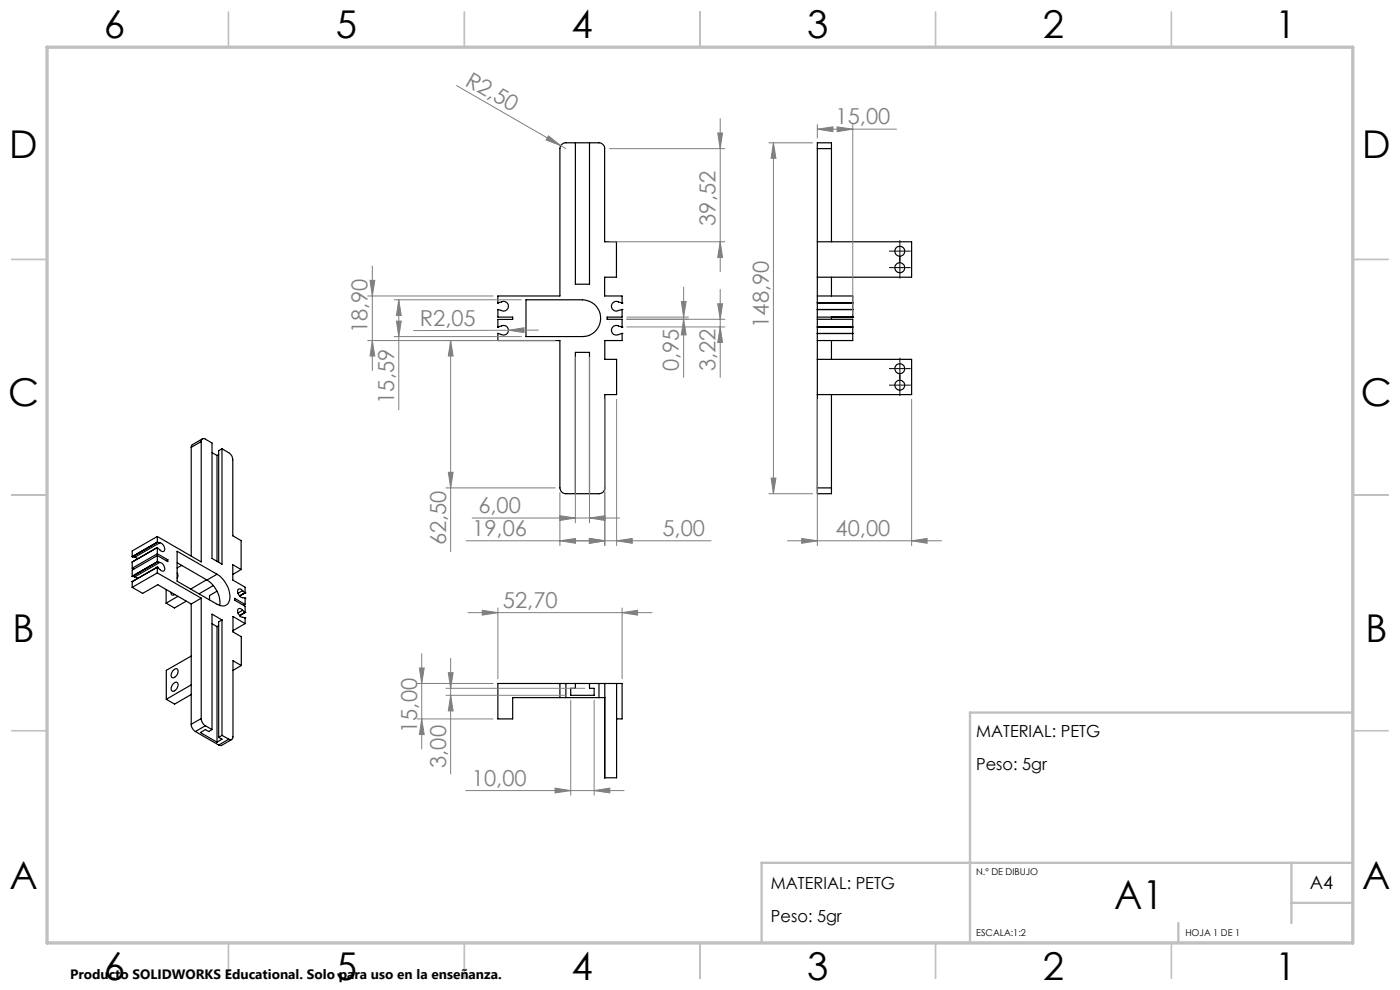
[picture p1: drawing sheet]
<svg xmlns="http://www.w3.org/2000/svg" width="297mm" height="210mm" viewBox="0 0 297 210" stroke-linecap="round" stroke-linejoin="round" font-family="sans-serif">
<g fill="none" stroke="#000" stroke-width=".25">
<path d="M122.1 30.3v30h3v-30M173.4 31.5v-1.2h3v1.2M173.4 31.5v32.7M173.4 31.5h3M176.4 31.5v19.8M173.4 51.3h20v7.5h-20M176.4 58.8v4M105.6 64.3v-1.5h13.2v-31.3a1.26 1.26 0 0 1 1.3-1.2h6.9a1.21 1.21 0 0 1 1.3 1.2v19.8h2.5v7.5h-2.5v4h3.7l-.1 1.5M105.6 70.8v1.4h13.2v31.3a1.26 1.26 0 0 0 1.3 1.2h7a1.21 1.21 0 0 0 1.2-1.2v-19.8h2.5v-7.5h-2.5v-4h3.7v-1.4M105.6 70.7v.1M105.6 69.3v.1M105.6 65.6v.1"/>
<path d="M105.6 65.7v1.6h3.2v.5h-3.2v1.5M105.6 70.7h.1M105.6 69.4h.1M105.6 64.3h.1M105.6 65.6h.1M105.7 69.4a1.39 1.39 0 0 1 2.1 .3 1.11 1.11 0 0 1-.5 1.3 1.11 1.11 0 0 1-1.3-.2l-.3-.1M105.7 64.3l.3-.2a1.12 1.12 0 0 1 1.4 0 1.12 1.12 0 0 1 .4 1.2 1.2 1.2 0 0 1-1.8 .4l-.3-.1M111.6 63.6h11.9a3.9 3.9 0 0 1 3.9 3.9 3.9 3.9 0 0 1-3.8 3.9h-12zM131.9 64.3l-.7-.2a1.02 1.02 0 0 0-1.5 .9 1.02 1.02 0 0 0 1.5 .9l.7-.3M131.9 65.6h.1M131.9 65.6l.1 .1M131.9 69.4h.1"/>
<path d="M131.9 69.4a1.45 1.45 0 0 0-2 .1 1.08 1.08 0 0 0 .2 1.4 1.08 1.08 0 0 0 1.4 0l.4-.2M131.9 70.7h.1M131.9 70.7l.1 .1M131.9 64.3h.1M132 69.3l-.1 .1M132 65.7v1.6h-3.2v.4h3.2v1.6M173.4 64.2v.1M173.4 70.7v.1M173.4 69.3v.1M173.4 64.3v1.3M173.4 69.4v1.3M173.4 62.8h7.5v1.4"/>
<path d="M173.4 67.3h7.5M173.4 67.7h7.5v1.6M173.4 76.2h20v7.5h-20M173.4 70.7h7.5M173.4 69.3h7.5M173.4 64.3h7.5M173.4 65.6h7.5M173.4 65.6v3.7M173.4 70.8v32.7M173.4 64.2h7.5M176.4 67.3v.4M176.4 72.2v4"/>
<path d="M180.9 64.2v.1M180.9 70.7v.1M180.9 69.3v.1M180.9 64.3v1.3M180.9 69.4v1.3M180.9 67.3h.1M180.9 70.8v1.4h-7.5M180.9 65.6v1.7M40.6 94.9v23.1M42.7 93.7a.53 .53 0 0 1 .2-.6 .53 .53 0 0 1 .7 .1l1.4 .8v24.5l2.1 1.2v-24.5M42.7 93.7v25.5l-9.3-5.4M42.7 93.7l-2.1 1.2"/>
<path d="M42.9 93.1l-2.2 1.3-.1 .5M45 96l1 .6M46 96.6v22.5M46.4 96.4l-.4 .2M47.1 95.2l1.4 .8a1.79 1.79 0 0 1 .9 1.5v16.2l1.8 1v6.1M47.1 95.2l-.7 .4v23.7M176.4 83.7v19.8M28 118.1h.1M28 119.2v1.3M28.1 118.1h.1M28.1 118.1l.5 .1M28.6 118.2l.6 .3"/>
<path d="M33.4 119.2l.5 .1M33.4 119.2h.1M33.4 116.1v.1M33.4 115l.5 .1M33.4 115h.1M33.4 116.1l-5.4 3.1M33.4 113.8v1.2M33.4 116.1v1.4M33.4 117.9v1.3M33.4 117.9l2.2 1.2v-.4M33.4 117.5l2.2 1.2M33.4 113.8l-5.4 3.1v1.2"/>
<path d="M33.4 117.9l-5.4 3v1.3M33.4 119.2l-5.4 3M33.4 116.2l-5.4 3M33.4 117.5l-5.4 3M33.4 115l-5.4 3.1M33.4 115l-5.3 3.1M33.9 119.3a1.23 1.23 0 0 1 .8 1.8l-.7-.1-.6-.7M33.9 115.1a1.23 1.23 0 0 1 .8 1.9l-.7-.2-.6-.6M33.9 119.3l-5.3 3.1M33.9 115.1l-5.3 3.1M35.6 118.7l-.4 .2M37.6 116.9l8.4 4.9a5.5 5.5 0 0 1 2.6 5.8 1.59 1.59 0 0 1-2.5 .6l-8.5-4.9z"/>
<path d="M37.6 119.4l6.3 3.6M38.6 119.9l-1 .6M122.1 104.7v-30h3v30M173.4 103.5v1.2h3v-1.2M173.4 103.5h3M28 122.2l.1 .1M28 123.4v1.2M28 124.6l2.3 1.3 3.2-1.9 7.1 4.1M28 120.5l.4 .2M28.1 122.3h.1M28.1 122.3l.5 .1M28.6 122.4l.6 .3"/>
<path d="M33.4 120.3h.1M33.4 120.3l-5.4 3.1M33.4 121.5l9.3 5.4M33.4 120.3v1.2M33.4 121.5l-5.4 3.1M35.2 125.1v2.8M36.3 125.7a.48 .48 0 0 0 .2 .5 .48 .48 0 0 0 .6-.1M37.6 121.6l.1 .4-.1 .7M37.7 126.5l-2.5 1.4M39.5 127.5l-2.5 1.5-1.8-1.1M40.6 128.1v25.5M40.6 139.2l-5.3 3v6.1"/>
<path d="M42.7 126.9v25.5M42.7 126.9l-2.1 1.2M43.9 123l-3.4 1.9M43.9 123a5.8 5.8 0 0 1 2.7 5.4M45 132.3l1 .6M45.3 124.2l-3.1 1.8M46 132.9v24.5M46 121.8l-2.1 1.2M46 125.4l-1.6 .9v.9M46.4 132.7l-.4 .2M47.1 131.5v24.5M47.1 131.5l-2.1-1.2v24.5"/>
<path d="M47.1 131.5l-.7 .4v24.5M51.2 120.8l-1.8-1v3.2l2.6 1.6v1.2M51.2 120.8l-1.8 1M51.5 125.3l.5 .5M51.5 125.3a.56 .56 0 0 0-.8-.4 .56 .56 0 0 0-.3 .8 1.5 1.5 0 0 0 1.6 1.2M51.5 129.5l.5 .4M51.5 129.5a.56 .56 0 0 0-.8-.4 .56 .56 0 0 0-.3 .8 1.5 1.5 0 0 0 1.6 1.1M51.5 129.5l-1 .5M51.5 125.3l-1 .6M52 125.8h.1M52 126.9h.1M52 126.9v1.3"/>
<path d="M52 129.9h.1M52 131h.1M52 131v1.3M52 129.9l-1.2 .7M52 125.8l-1.2 .6M52 128.2l-2.2-1.3v.4l2.2 1.3v1.3M52 132.3l-2.6-1.5v3.2l1.8 1.1v6.1M52 132.3l-2.6 1.5M52 128.2l-.4 .2M36.6 142.3l.2-.1a.55 .55 0 0 1 .8-.3 .55 .55 0 0 1 .1 .9 1.07 1.07 0 0 1-1.3 .9l-.1-.5zM36.6 145.2l.2-.2a.55 .55 0 0 1 .8-.2 .55 .55 0 0 1 .1 .8 1.07 1.07 0 0 1-1.3 .9l-.1-.5zM40.6 153.6a1.91 1.91 0 0 0 .9 1.6"/>
<path d="M40.6 147.3l-3.6 2.1-1.7-1.1M40.6 145.3l-5.3 3M41.5 155.2l4.9 2.8M42.7 152.4a1.92 1.92 0 0 0 .9 1.5M42.7 152.4l-2.1 1.2M43.6 153.9l1.4 .9M43.6 153.9l-2.1 1.3M45 154.8l-.7 .4-.7-.4-1.1 .6 3.5 2M46.4 156.4l.7 .4-1.1 .6M47.1 156l1.4 .8M47.1 156l-.7 .4M48.5 156.8l-2.1 1.2"/>
<path d="M49.1 156.9l-2.1 1.2-.6-.1M51.2 141.2l-1.8-1v16.1a.54 .54 0 0 1-.2 .6 .54 .54 0 0 1-.7-.1M51.2 141.2l-1.8 1M118.8 145h1.3M118.8 148h1.3M118.8 145v3M118.8 145h-13.2v7.5h3.2v-4.5h10M120.1 145v3M120.1 145h7M120.1 148h7M122.1 145v1h-1v1.5h4.9v-1.5h-.9v-1M127.1 145h1.2"/>
<path d="M127.1 148h1.2M127.1 145v3M128.3 145v20h2.5v-20M128.3 145h3.7v7.5h-1.2"/>
<circle cx="190.9" cy="53.3" r="1.06"/>
<circle cx="190.9" cy="56.8" r="1.06"/>
<circle cx="190.9" cy="78.2" r="1.06"/>
<circle cx="190.9" cy="81.7" r="1.05"/>
</g>
<path d="M107.9 70.1l3.3-.6v1zM107.9 70.1h-20.2M114.2 70l-6.3 .1" fill="none" stroke="#808080" stroke-width=".21"/>
<g fill="none" stroke="#c0c0c0" stroke-width=".35">
<path d="M48.5 2.5v7.5M98.5 2.5v7.5M148.5 2.5v7.5M198.5 2.5v7.5M248.5 2.5v7.5M2.5 55h7.5M287 55h7.5M2.5 105h7.5M287 105h7.5M2.5 155h7.5M287 155h7.5M48.5 200v7.5"/>
<path d="M98.5 200v7.5M148.5 200v7.5M198.5 200v7.5M248.5 200v7.5"/>
</g>
<path d="M287 151.2h-81.2v48.8M250 195.8v4.2M274 183v12.8M274 191.5h13M287 183h-125.4v17" fill="none" stroke="#c0c0c0" stroke-width=".5"/>
<path d="M10 10h277v190h-277z" fill="none" stroke="#c0c0c0" stroke-width=".7"/>
<path d="M107.9 70.1l3.3-.6v1z" fill="#808080"/>
<path d="M79 56.4v22.2M78 72.2h26.6M78 62.8h26.6M79 72.2l.5 3.3h-1z" fill="none" stroke="#808080" stroke-width=".21"/>
<path d="M79 72.2l.5 3.3h-1z" fill="#808080"/>
<path d="M78.5 59.5h1l-.5 3.3z" fill="none" stroke="#808080" stroke-width=".21"/>
<path d="M78.5 59.5h1l-.5 3.3z" fill="#808080"/>
<path d="M133 67.7h13M133 67.3h13M145 67.7l.6 3.3h-1.1zM145 60.9v19.1" fill="none" stroke="#808080" stroke-width=".21"/>
<path d="M145 67.7l.6 3.3h-1.1z" fill="#808080"/>
<path d="M144.5 64h1.1l-.6 3.3z" fill="none" stroke="#808080" stroke-width=".21"/>
<path d="M144.5 64h1.1l-.6 3.3z" fill="#808080"/>
<path d="M83.6 71.4h27M83.6 63.6h27M84.1 68.1h1l-.5 3.3zM84.6 63.6v23.4" fill="none" stroke="#808080" stroke-width=".21"/>
<path d="M84.1 68.1h1l-.5 3.3z" fill="#808080"/>
<path d="M84.6 63.6l.5 3.3h-1z" fill="none" stroke="#808080" stroke-width=".21"/>
<path d="M84.6 63.6l.5 3.3h-1z" fill="#808080"/>
<path d="M133 69.3h20.8M133 67.7h20.8M152.8 69.3l.5 3.4h-1zM152.8 61.4v18.6" fill="none" stroke="#808080" stroke-width=".21"/>
<path d="M152.8 69.3l.5 3.4h-1z" fill="#808080"/>
<path d="M152.3 64.4h1l-.5 3.3z" fill="none" stroke="#808080" stroke-width=".21"/>
<path d="M152.3 64.4h1l-.5 3.3z" fill="#808080"/>
<path d="M98.9 114.7h29.4M118.8 114.7l3.3-.5v1zM118.8 104.5v11.2M128.3 104.5v11.2" fill="none" stroke="#808080" stroke-width=".21"/>
<path d="M118.8 114.7l3.3-.5v1z" fill="#808080"/>
<path d="M125 114.2l3.3 .5-3.3 .5z" fill="none" stroke="#808080" stroke-width=".21"/>
<path d="M125 114.2l3.3 .5-3.3 .5z" fill="#808080"/>
<path d="M122.1 75.7v35.2M125.1 75.7v35.2M100.2 109.9h31.2M118.7 109.4l3.4 .5-3.4 .5z" fill="none" stroke="#808080" stroke-width=".21"/>
<path d="M118.7 109.4l3.4 .5-3.4 .5z" fill="#808080"/>
<path d="M125.1 109.9l3.3-.5v1z" fill="none" stroke="#808080" stroke-width=".21"/>
<path d="M125.1 109.9l3.3-.5v1z" fill="#808080"/>
<path d="M94.6 72.2h23.2M95.6 72.2l.5 3.3h-1zM95.6 72.2v44.8M94.6 103.5h23.2" fill="none" stroke="#808080" stroke-width=".21"/>
<path d="M95.6 72.2l.5 3.3h-1z" fill="#808080"/>
<path d="M95.1 100.2h1l-.5 3.3z" fill="none" stroke="#808080" stroke-width=".21"/>
<path d="M95.1 100.2h1l-.5 3.3z" fill="#808080"/>
<path d="M129.3 31.5h24.5M152.8 25.2v32.4M129.3 51.3h24.5M152.8 51.3l.5 3.3h-1z" fill="none" stroke="#808080" stroke-width=".21"/>
<path d="M152.8 51.3l.5 3.3h-1z" fill="#808080"/>
<path d="M152.3 28.2h1l-.5 3.3z" fill="none" stroke="#808080" stroke-width=".21"/>
<path d="M152.3 28.2h1l-.5 3.3z" fill="#808080"/>
<path d="M96.9 18.2l22.1 12.7M116.3 28.8l2.7 2.1-3.1-1.2zM119 30.9l1.1 .6" fill="none" stroke="#808080" stroke-width=".21"/>
<path d="M116.3 28.8l2.7 2.1-3.1-1.2z" fill="#808080"/>
<path d="M128.3 84.7v31M130.8 84.7v31M122 114.7h28.8M125 114.2l3.3 .5-3.3 .5z" fill="none" stroke="#808080" stroke-width=".21"/>
<path d="M125 114.2l3.3 .5-3.3 .5z" fill="#808080"/>
<path d="M130.8 114.7l3.3-.5v1z" fill="none" stroke="#808080" stroke-width=".21"/>
<path d="M130.8 114.7l3.3-.5v1z" fill="#808080"/>
<path d="M163.1 30.3h9.3M164.1 30.3v74.4M163.1 104.7h9.3M163.6 101.4h1l-.5 3.3z" fill="none" stroke="#808080" stroke-width=".21"/>
<path d="M163.6 101.4h1l-.5 3.3z" fill="#808080"/>
<path d="M164.1 30.3l.5 3.3h-1z" fill="none" stroke="#808080" stroke-width=".21"/>
<path d="M164.1 30.3l.5 3.3h-1z" fill="#808080"/>
<path d="M173.4 84.7v31M193.4 84.7v31M167 114.7h32.7M170.1 114.2l3.3 .5-3.3 .5z" fill="none" stroke="#808080" stroke-width=".21"/>
<path d="M170.1 114.2l3.3 .5-3.3 .5z" fill="#808080"/>
<path d="M193.4 114.7l3.3-.5v1z" fill="none" stroke="#808080" stroke-width=".21"/>
<path d="M193.4 114.7l3.3-.5v1z" fill="#808080"/>
<path d="M173.4 26.4v2.9M173.4 27.4h16.8M177.6 26.9l3.3 .5-3.3 .5zM180.9 26.4v40.3" fill="none" stroke="#808080" stroke-width=".21"/>
<path d="M177.6 26.9l3.3 .5-3.3 .5z" fill="#808080"/>
<path d="M173.4 27.4l3.3-.5v1z" fill="none" stroke="#808080" stroke-width=".21"/>
<path d="M173.4 27.4l3.3-.5v1z" fill="#808080"/>
<path d="M99.3 130h39M102.3 129.5l3.3 .5-3.3 .5zM105.6 129v15M132 129v15" fill="none" stroke="#808080" stroke-width=".21"/>
<g fill="none" stroke="#000" stroke-width=".21" stroke-dasharray="15.2 1.3 1.3 1.3" stroke-linecap="butt">
<path d="M189.7 53.3h-1.1M189.7 56.8h-1.1M190.9 53.3v-1.3M190.9 53.3h-1.2M190.9 53.3v1.2M190.9 53.3h1.3M190.9 52v-1M190.9 54.5v1.1M190.9 56.8v-1.3M190.9 56.8h-1.2M190.9 56.8v1.2M190.9 56.8h1.3"/>
<path d="M190.9 55.5v-1M190.9 58v1.1M192.2 53.3h1M192.2 56.8h1M189.7 78.2h-1.1M190.9 78.2v-1.3M190.9 78.2h-1.2M190.9 78.2v1.2M190.9 78.2h1.3M190.9 76.9v-1M190.9 79.4v1.1M192.2 78.2h1"/>
<path d="M189.7 81.7h-1.1M190.9 81.7v-1.3M190.9 81.7h-1.2M190.9 81.7v1.2M190.9 81.7h1.3M190.9 80.4v-1M190.9 82.9v1.1M192.2 81.7h1"/>
</g>
<path d="M102.3 129.5l3.3 .5-3.3 .5z" fill="#808080"/>
<path d="M132 130l3.3-.5v1z" fill="none" stroke="#808080" stroke-width=".21"/>
<path d="M132 130l3.3-.5v1z" fill="#808080"/>
<path d="M89.5 138.6v20.2M88.5 152.5h16.1M88.5 145h16.1M89.5 152.5l.5 3.3h-1z" fill="none" stroke="#808080" stroke-width=".21"/>
<path d="M89.5 152.5l.5 3.3h-1z" fill="#808080"/>
<path d="M89 141.7h1l-.5 3.3z" fill="none" stroke="#808080" stroke-width=".21"/>
<path d="M89 141.7h1l-.5 3.3z" fill="#808080"/>
<path d="M121.1 148.5v20.2M126 148.5v20.2M98.8 167.7h33.6M126 167.7l3.4-.5v1z" fill="none" stroke="#808080" stroke-width=".21"/>
<path d="M126 167.7l3.4-.5v1z" fill="#808080"/>
<path d="M117.8 167.2l3.3 .5-3.3 .5z" fill="none" stroke="#808080" stroke-width=".21"/>
<path d="M117.8 167.2l3.3 .5-3.3 .5z" fill="#808080"/>
<path d="M95.6 139.7v24.5M94.6 146h29.5M94.6 147.5h25.5M95.1 142.7h1l-.5 3.3z" fill="none" stroke="#808080" stroke-width=".21"/>
<path d="M95.1 142.7h1l-.5 3.3z" fill="#808080"/>
<path d="M95.6 147.5l.5 3.3h-1z" fill="none" stroke="#808080" stroke-width=".21"/>
<path d="M95.6 147.5l.5 3.3h-1z" fill="#808080"/>
<text font-size="8.5" x="236.4" y="192.7">A1</text>
<g font-size="8.1">
<text x="22" y="8">6</text>
<text x="71.2" y="8">5</text>
<text x="121.2" y="8">4</text>
<text x="171.2" y="8">3</text>
<text x="221.2" y="8">2</text>
<text x="270.5" y="8">1</text>
<text x="2" y="33.6">D</text>
<text x="289" y="33.6">D</text>
<text x="1.7" y="86.1">C</text>
<text x="288.7" y="86.1">C</text>
<text x="2.7" y="136.1">B</text>
<text x="289.7" y="136.1">B</text>
<text x="2" y="188.6">A</text>
<text x="289" y="188.6">A</text>
<text x="22" y="208">6</text>
<text x="71.2" y="208">5</text>
<text x="121.2" y="208">4</text>
<text x="171.2" y="208">3</text>
<text x="221.2" y="208">2</text>
<text x="270.5" y="208">1</text>
</g>
<g font-size="4.7" fill="#808080">
<text x="98.5" y="17.9" transform="rotate(30 98.5 17.9)">R2,50</text>
<text x="177.3" y="26.4">15,00</text>
<text x="151.8" y="47.9" transform="rotate(-90 151.8 47.9)">39,52</text>
<text x="78" y="70.7" transform="rotate(-90 78 70.7)">18,90</text>
<text x="89.1" y="69.1">R2,05</text>
<text x="163.1" y="69.5" transform="rotate(-90 163.1 69.5)">148,90</text>
<text x="144" y="78.7" transform="rotate(-90 144 78.7)">0,95</text>
<text x="151.8" y="78.7" transform="rotate(-90 151.8 78.7)">3,22</text>
<text x="83.6" y="85.6" transform="rotate(-90 83.6 85.6)">15,59</text>
<text x="100.2" y="113.7">19,06</text>
<text x="101.5" y="108.9">6,00</text>
<text x="140.5" y="113.7">5,00</text>
<text x="177.3" y="113.7">40,00</text>
<text x="94.6" y="115.7" transform="rotate(-90 94.6 115.7)">62,50</text>
<text x="106.7" y="128.9">52,70</text>
<text x="88.5" y="155.5" transform="rotate(-90 88.5 155.5)">15,00</text>
<text x="94.6" y="162.9" transform="rotate(-90 94.6 162.9)">3,00</text>
<text x="100.1" y="166.7">10,00</text>
</g>
<text font-size="3.9" x="277.9" y="188.5">A4</text>
<g font-size="3.5">
<text x="207.1" y="156.4">MATERIAL: PETG</text>
<text x="207.1" y="163.4">Peso: 5gr</text>
<text x="163.6" y="188.5">MATERIAL: PETG</text>
<text x="163.6" y="195.6">Peso: 5gr</text>
</g>
<text font-size="2.9" x="14.9" y="207.6">Producto SOLIDWORKS Educational. Solo para uso en la enseñanza.</text>
<g font-size="2">
<text x="207.1" y="185.5">N.º DE DIBUJO</text>
<text x="207.1" y="198.6">ESCALA:1:2</text>
<text x="251.5" y="198.6">HOJA 1 DE 1</text>
</g>
</svg>
